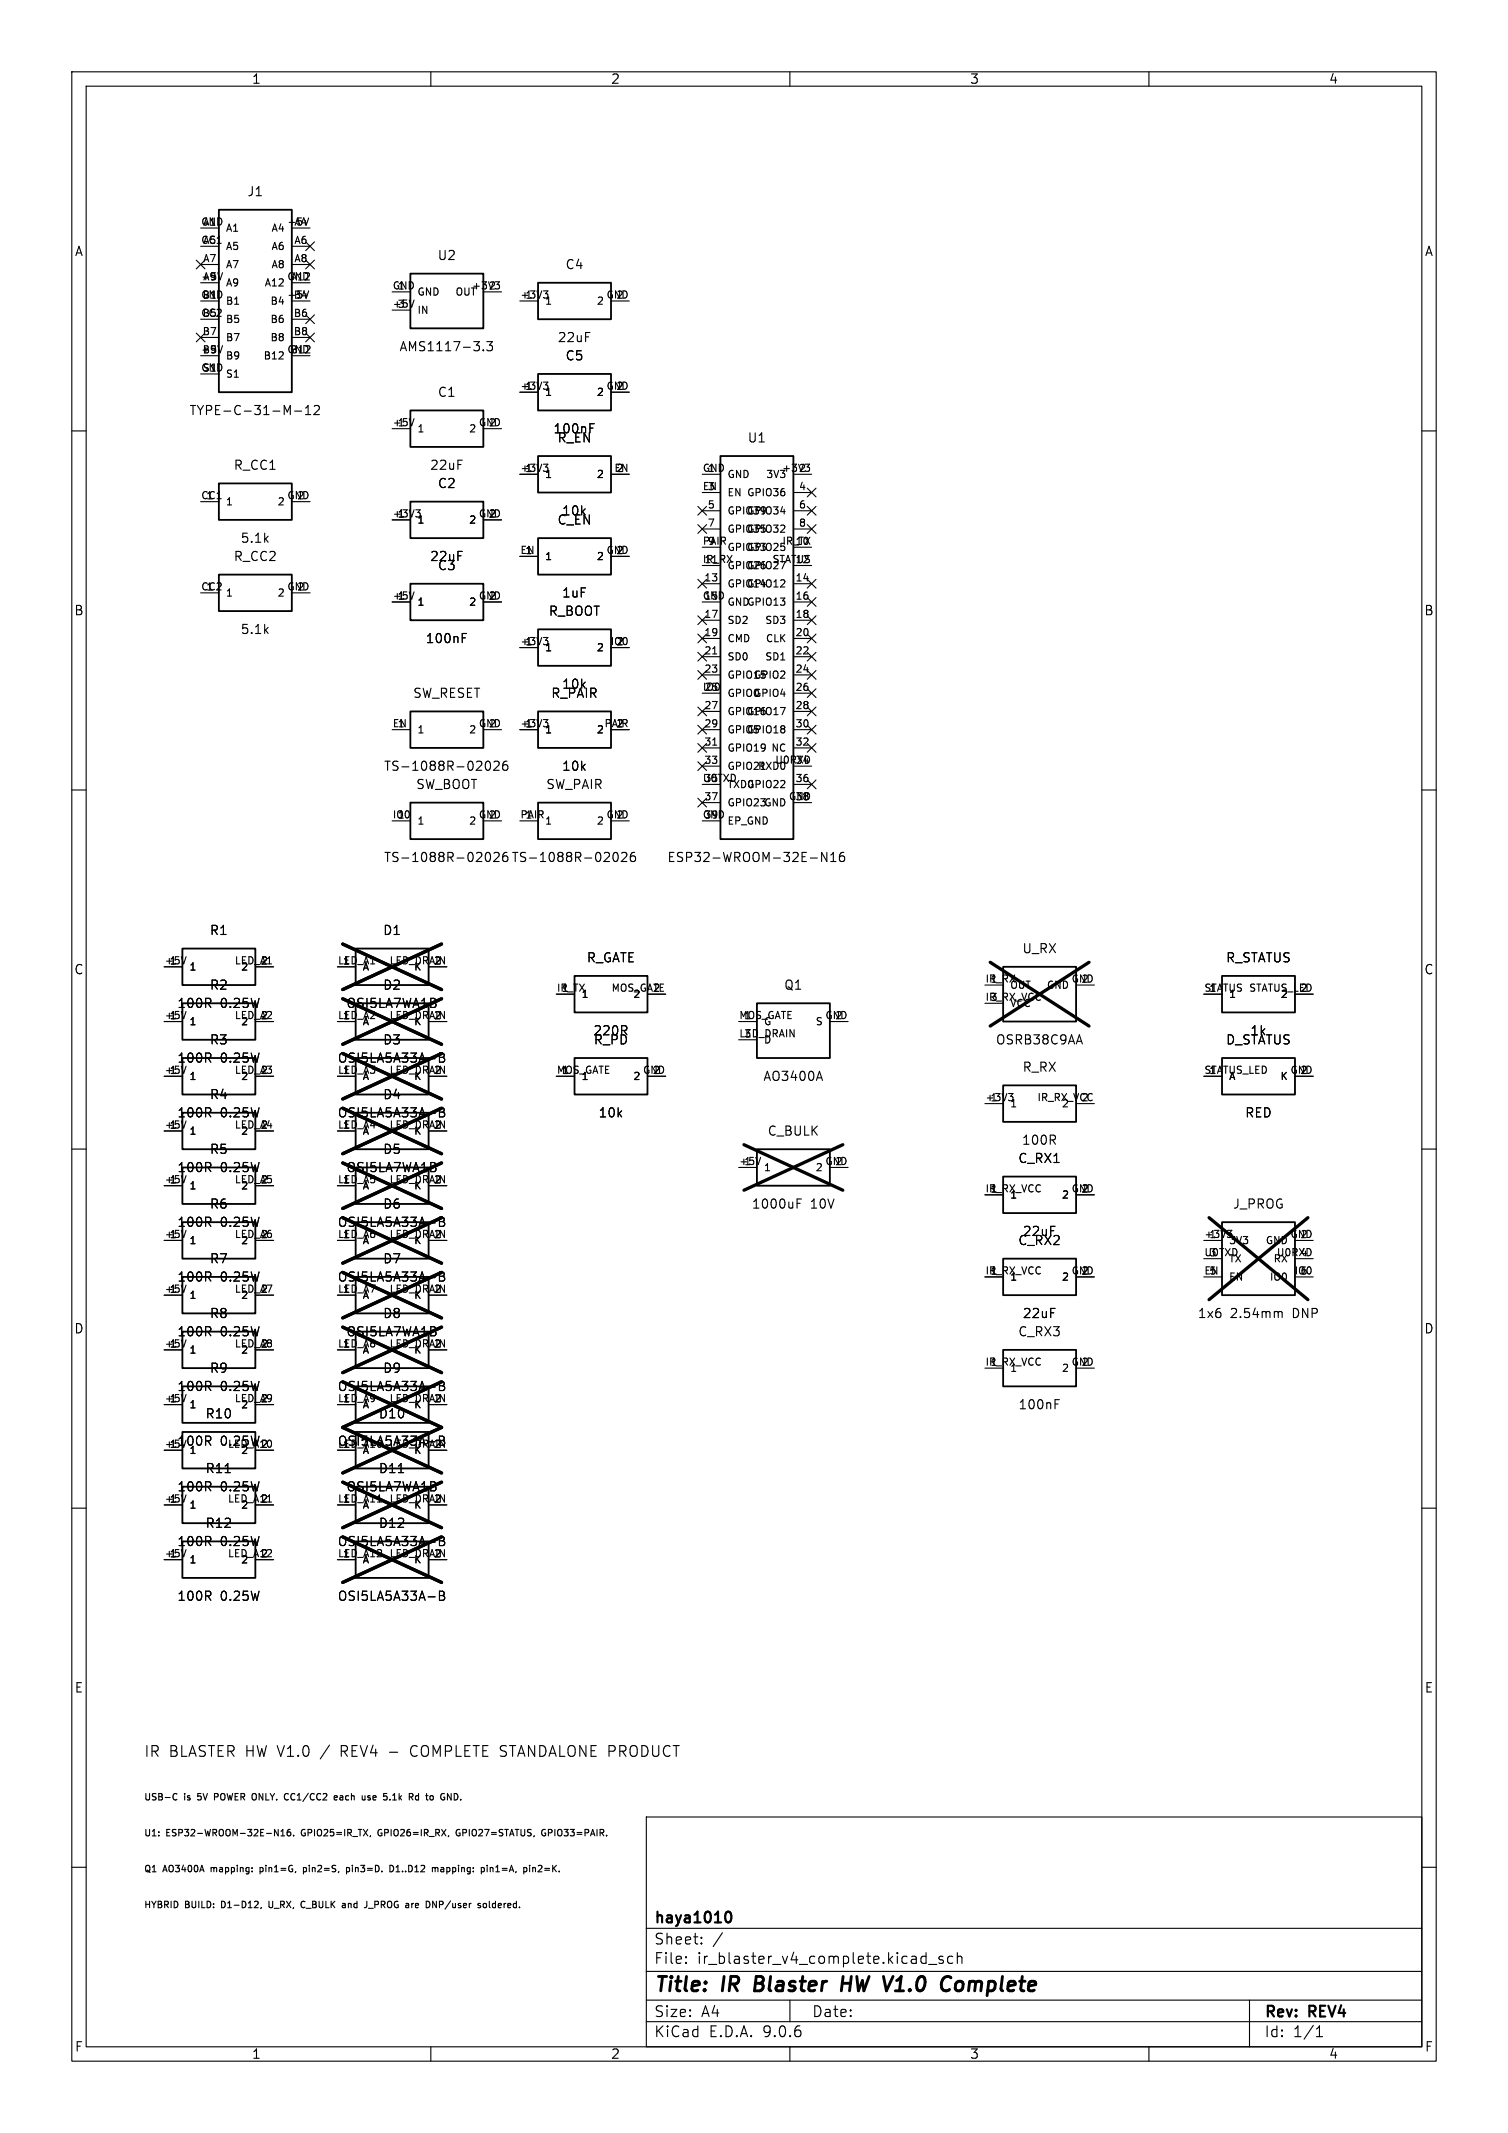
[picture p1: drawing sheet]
<svg xmlns="http://www.w3.org/2000/svg" width="210mm" height="297mm" viewBox="0 0 210 297" stroke-linecap="round" stroke-linejoin="round" font-family="sans-serif">
<g fill="none" stroke="#000" stroke-width=".15">
<path d="M10 10h190v277h-190zM12 12h186v273h-186zM60 10v2M110 10v2M160 10v2M27.3 36.2l1.2 1.2M27.9 31.8h2.6M27.9 34.3h2.6M27.9 36.8h2.6M27.9 39.4h2.6M28.5 36.2l-1.2 1.2M30.3 38l.4 1 .3-1"/>
<path d="M40.3 31h.7M40.6 31.8h2.6M40.6 34.3h2.6M40.6 36.8h2.6M40.6 39.4h2.6M42.6 36.2l1.2 1.2M42.6 33.7l1.2 1.2M43.8 36.2l-1.2 1.2M43.8 33.7l-1.2 1.2M68.9 39.2h.7l-.4 .4 .3 .1 .1 .3-.2 .2h-.3M27.3 46.4l1.2 1.2M27.9 41.9h2.6"/>
<path d="M27.9 44.5h2.6M27.9 47h2.6M27.9 49.5h2.6M27.9 52.1h2.6M28.5 46.4l-1.2 1.2M30.3 48.1l.4 1 .3-1M40.3 41.1h.7M40.6 41.9h2.6M40.6 44.5h2.6M40.6 47h2.6M40.6 49.5h2.6M41 57.2h1"/>
<path d="M42.5 57.7h.8M42.5 56.8l.4-.3v1.2M42.6 46.4l1.2 1.2M42.6 43.8l1.2 1.3M43 40.5l-.3 1M43.8 56.6l.1-.1h.3l.2 .1 .1 .2-.1 .2-.7 .7h.8M43.8 46.4l-1.2 1.2M43.8 43.8l-1.2 1.3M54.6 59.7h2.5M54.6 40.6h2.5M54.6 43.2h2.5M57.7 58.3l-.4 1"/>
<path d="M57.7 41.8l-.4 1M67.3 48.7v.1M67.3 59.7h2.5M67.3 40.6h2.5M67.8 47.6h.8l-.4 .5 .3 .1v.5l-.2 .1h-.3l-.2-.1M72.4 54.6h2.5M72.4 41.9h2.5M75.7 53.2h.6l-.3 .4M75.7 40.5h.6l-.3 .4M76.1 40.9l.2 .2v.2M76.1 53.6l.2 .2v.2M82.2 59.6h.4"/>
<path d="M82.2 59h.6M85.1 54.6h2.5M85.1 41.9h2.5M10 60h2M27.9 69.9h2.6M40.6 69.9h2.6M54.6 72.4h2.5M57.9 71h.6l-.3 .4M58.3 71.4l.2 .2v.2M67.3 72.4h2.5M72.4 66h2.5M72.4 77.5h2.5"/>
<path d="M75.7 64.6h.6l-.3 .4M76.1 65l.2 .2v.2M85.1 66h2.5M85.1 77.5h2.5M97.2 70.5l1.2 1.2M97.2 73.1l1.2 1.2M97.8 66h2.5M97.8 68.6h2.5M97.8 71.1h2.5M97.8 73.7h2.5M97.8 76.2h2.5M97.8 78.7h2.5"/>
<path d="M98.4 70.5l-1.2 1.2M98.4 73.1l-1.2 1.2M110.5 66h2.5M110.5 68.6h2.5M110.5 71.1h2.5M110.5 73.7h2.5M110.5 76.2h2.5M110.5 78.7h2.5M112.1 64.6h.6l-.3 .4 .3 .1v.3l-.2 .2h-.2M112.4 73.1l1.2 1.2M112.4 68l1.2 1.2M112.4 70.5l1.2 1.2"/>
<path d="M113.6 73.1l-1.2 1.2M113.6 70.5l-1.2 1.2M113.6 68l-1.2 1.2M198 60h2M27.9 82.6h2.6M40.6 82.6h2.6M54.6 83.8h2.5M57.7 82.4l-.4 1M64.4 88.8h.4M64.4 88.2h.6M67.3 83.8h2.5M72.4 90.2h2.5"/>
<path d="M75.7 88.8h.6l-.3 .3M76.1 89.1l.2 .2v.3M85.1 90.2h2.5M97.2 80.7l1.2 1.2M97.2 85.8l1.2 1.2M97.2 98.5l1.2 1.2M97.2 93.4l1.2 1.2M97.2 90.8l1.2 1.2M97.2 88.3l1.2 1.2M97.8 81.3h2.5M97.8 83.8h2.5M97.8 86.4h2.5"/>
<path d="M97.8 88.9h2.5M97.8 91.4h2.5M97.8 94h2.5M97.8 96.5h2.5M97.8 99.1h2.5M98.4 88.3l-1.2 1.2M98.4 80.7l-1.2 1.2M98.4 85.8l-1.2 1.2M98.4 98.5l-1.2 1.2M98.4 93.4l-1.2 1.2M98.4 90.8l-1.2 1.2M99.3 91.1h.5"/>
<path d="M110.5 81.3h2.5M110.5 83.8h2.5M110.5 86.4h2.5M110.5 88.9h2.5M110.5 91.4h2.5M110.5 94h2.5M110.5 96.5h2.5M110.5 99.1h2.5M112.4 98.5l1.2 1.2M112.4 95.9l1.2 1.2M112.4 93.4l1.2 1.2M112.4 90.8l1.2 1.2"/>
<path d="M112.4 88.3l1.2 1.2M112.4 85.8l1.2 1.2M112.4 83.2l1.2 1.2M112.4 80.7l1.2 1.2M113.6 95.9l-1.2 1.2M113.6 90.8l-1.2 1.2M113.6 88.3l-1.2 1.2M113.6 85.8l-1.2 1.2M113.6 83.2l-1.2 1.2M113.6 98.5l-1.2 1.2M113.6 93.4l-1.2 1.2M113.6 80.7l-1.2 1.2"/>
<path d="M10 110h2M54.6 101.6h2.5M54.6 114.3h2.5M67.3 101.6h2.5M67.3 114.3h2.5M67.8 118.8l.2-.1a.79 .79 0 0 1 0 1.3h-.1a.84 .84 0 0 1-.1-1.2zM67.8 106.1l.2-.1a.79 .79 0 0 1 0 1.3h-.1a.84 .84 0 0 1-.1-1.2zM68.8 118.8l.2-.1h.3l.2 .1v.3v.1l-.8 .8h.8M68.8 106.1l.2-.1h.3l.2 .1v.3v.1l-.8 .8h.8M70.6 118.7a.5 .5 0 0 0-.6 .5l.1 .6 .1 .2 .4-.1M70.6 119.2h-.4l-.2 .2M70.6 106a.5 .5 0 0 0-.6 .5v.5l.1 .2 .4 .1 .2-.2v-.4l-.1-.2h-.4l-.2 .2"/>
<path d="M72.4 101.6h2.5M72.4 114.3h2.5M75.7 100.2h.6l-.3 .4M76.1 100.6l.2 .2v.2M85.1 101.6h2.5M85.1 114.3h2.5M85.5 118.8l.3-.1a.79 .79 0 0 1 0 1.3h-.1a.84 .84 0 0 1-.2-1.2zM86.6 118.8l.2-.1h.3l.1 .1 .1 .3-.1 .1-.7 .8h.8M88.4 118.7a.5 .5 0 0 0-.6 .5v.5l.1 .2 .4 .1 .1-.2 .1-.4-.1-.2h-.4l-.2 .2M97.2 111.2l1.2 1.2M97.2 106.1l1.2 1.2M97.2 103.5l1.2 1.2"/>
<path d="M97.2 101l1.2 1.2M97.8 101.6h2.5M97.8 104.1h2.5M97.8 106.7h2.5M97.8 109.2h2.5M97.8 111.8h2.5M97.8 114.3h2.5M98.4 111.2l-1.2 1.2M98.4 106.1l-1.2 1.2M98.4 103.5l-1.2 1.2M98.4 101l-1.2 1.2M99.3 103.8h.5"/>
<path d="M110.5 101.6h2.5M110.5 104.1h2.5M110.5 106.7h2.5M110.5 109.2h2.5M110.5 111.8h2.5M112.4 108.6l1.2 1.2M112.4 103.5l1.2 1.2M112.4 101l1.2 1.2M113.6 108.6l-1.2 1.2M113.6 103.5l-1.2 1.2M113.6 101l-1.2 1.2M115.1 118.7v1.3l-.7-1.3v1.3"/>
<path d="M115.7 120h.7M115.7 119.1l.4-.4v1.3M117.5 118.7a.5 .5 0 0 0-.6 .5v.5l.1 .2 .4 .1 .2-.2v-.4l-.1-.2h-.4l-.2 .2M198 110h2M22.9 134.6h2.5M25.9 133.2l-.3 1M35.6 134.6h2.5M47 134.6h2.5M59.7 134.6h2.5M77.5 138.4h2.5M90.2 138.4h2.5M137.2 137.2h2.5"/>
<path d="M137.2 139.7h2.5M149.9 137.2h2.5M167.6 138.4h2.6M180.3 138.4h2.6M10 160h2M22.9 149.9h2.5M22.9 142.2h2.5M22.9 157.5h2.5M25.9 140.8l-.3 1M25.9 148.5l-.3 1M25.9 156.1l-.3 1M35.6 149.9h2.5"/>
<path d="M35.6 142.2h2.5M35.6 157.5h2.5M47 149.9h2.5M47 142.2h2.5M47 157.5h2.5M59.7 149.9h2.5M59.7 142.2h2.5M59.7 157.5h2.5M61.2 146.6h.4l.2 .2 .1 .2-.3 .2a.34 .34 0 0 1 .3 .3 .34 .34 0 0 1-.2 .4h-.5zM61.2 154.2h.4l.2 .2 .1 .2-.3 .3a.34 .34 0 0 1 .3 .3 .34 .34 0 0 1-.2 .3h-.5zM61.2 154.9h.4M61.2 147.2h.4"/>
<path d="M77.5 149.9h2.5M90.2 149.9h2.5M102.9 142.2h2.5M102.9 144.8h2.5M114.1 149.2l.4 1.2M115.6 142.2h2.5M137.2 153.7h2.5M140.5 152.3h.6l-.4 .3M140.9 152.6l.2 .2v.3M149.9 153.7h2.5M167.6 149.9h2.6M180.3 149.9h2.6"/>
<path d="M198 160h2M22.9 172.7h2.5M22.9 165.1h2.5M25.9 163.7l-.3 1M25.9 171.3l-.3 1M25.9 178.9l-.3 1M35.6 172.7h2.5M35.6 165.1h2.5M47 172.7h2.5M47 165.1h2.5M59.7 172.7h2.5M59.7 165.1h2.5"/>
<path d="M61.2 169.5h.4l.2 .1 .1 .3-.3 .2a.34 .34 0 0 1 .3 .3 .34 .34 0 0 1-.2 .4h-.5zM61.2 177.1h.4l.2 .1 .1 .3-.3 .2a.34 .34 0 0 1 .3 .3 .34 .34 0 0 1-.2 .4h-.5zM61.2 177.7h.4M61.2 170.1h.4M102.9 162.6h2.5M105.9 161.2l-.3 1M111 167.6h.4M111 166.9h.6M115.6 162.6h2.5M137.2 177.8h2.5M137.2 166.4h2.5M149.9 177.8h2.5"/>
<path d="M149.9 166.4h2.5M167.6 177.8h2.6M167.6 172.7h2.6M167.6 175.3h2.6M170.9 171.3h.6l-.3 .4M171.4 171.7l.1 .2v.2M180.3 177.8h2.6M180.3 172.7h2.6M180.3 175.3h2.6M22.9 180.3h2.5M22.9 188h2.5M22.9 195.6h2.5"/>
<path d="M25.9 186.6l-.3 1M25.9 194.2l-.3 1M35.6 180.3h2.5M35.6 188h2.5M35.6 195.6h2.5M47 180.3h2.5M47 188h2.5M47 195.6h2.5M59.7 180.3h2.5M59.7 188h2.5M59.7 195.6h2.5M61.2 192.3h.4l.2 .2 .1 .2-.3 .3a.34 .34 0 0 1 .3 .3 .34 .34 0 0 1-.2 .3h-.5z"/>
<path d="M61.2 193h.4M137.2 190.5h2.5M146.9 195.5h.5M146.9 194.9h.6M149.9 190.5h2.5M178.2 182.6l.3 .1 .1 .1v.7M10 210h2M22.9 201.9h2.5M22.9 209.6h2.5M22.9 217.2h2.5M25.9 215.8l-.3 1M25.9 208.1l-.3 1"/>
<path d="M31.4 205h.7M35.6 201.9h2.5M35.6 209.6h2.5M35.6 217.2h2.5M37.2 209.1h.6M47 209.6h2.5M47 217.2h2.5M55.5 205h.7M59.7 201.9h2.5M59.7 209.6h2.5M59.7 217.2h2.5M61.2 213.9h.4l.2 .2 .1 .2-.3 .2a.34 .34 0 0 1 .3 .4 .34 .34 0 0 1-.2 .3h-.5z"/>
<path d="M61.2 214.5h.4M61.9 200.2l-.3-.2h-.4v1.2M198 210h2M61.2 221.6h.4l.2 .1 .1 .2-.3 .3a.34 .34 0 0 1 .3 .3 .34 .34 0 0 1-.2 .3h-.5zM61.2 222.2h.4M24.3 249.8h.3M24.6 250.5l-.3 .1M29.9 250.2h.3M30.2 249.7h-.3v.9M38.2 254.7l.5 .9v-.9M39.1 255.6h.5M39.1 255l.3-.3v.9"/>
<path d="M40 249.7l.2 .1M40.2 250.5l-.2 .1M40.4 254.7l-.2 .1-.2 .1v.6l.2 .1 .3-.1v-.3l-.1-.1h-.2l-.2 .1M40.9 255.5v.1M46.5 250.3l.5-.1-.1-.1-.2-.1-.2 .2 .1 .4h.3M47.6 250l-.2 .1M47.7 250.3h-.3l-.1 .1 .1 .2h.3M51.6 250.1l-.3-.1-.1 .2 .1 .1 .3 .1v.2h-.4M52.9 254.7a.48 .48 0 0 0-.3 .5 .48 .48 0 0 0 .3 .4M54.3 259.7a.45 .45 0 0 1 .5 .5 .45 .45 0 0 1-.5 .4zM54.7 250.6h.5M54.7 250l.2-.3v.9"/>
<path d="M55.3 259.9l-.1 .1M57.3 243.3a1.04 1.04 0 0 0 0 1M58 250l.3 .1M58.3 250.6h-.3M58.3 249.7v.9M61.5 249.9l-.1 .2 .1 .4M63.3 249.7l.3 .1 .2 .3M63.8 250.2l-.2 .4h-.3M63.9 255.2h.2M64 254.8a.42 .42 0 0 0-.5 .4 .42 .42 0 0 0 .5 .4M67.8 259.7v.1M73.8 259.7v.1"/>
<path d="M75.9 254.8a.42 .42 0 0 0-.5 .4 .42 .42 0 0 0 .5 .4l.1-.4h-.2M90 253h108v32h-108zM10 260h2M35.1 260.5v.1M35.1 260.1v.1M36.2 260v.9M36.2 260.6h.3M36.4 265.6l-.1 .2M36.5 260l-.3 .1M37.5 264.7v.8v.1h.3M42 265.4l.1 .2h.3M42.3 260.1l.2-.1 .2 .2"/>
<path d="M42.3 260v.9M42.4 264.8h-.3l-.1 .1M42.7 260.5l-.2 .1h-.2M48 265.1l.1 .5M48.1 265.6h-.1M48.1 265.2l-.1 .1M48.3 260.1l.2-.1 .2 .2-.1 .4h-.3M48.3 260v.9M51.3 265.7h.7M55.2 260.6h.5M57.5 265h.1M60.3 264.7l.5 .9v-.9"/>
<path d="M60.6 260.2l.1-.2 .2 .1 .1 .5M61.5 260l-.1 .1M61.5 260.3l-.1 .1 .1 .2M67.3 260l.2 .2v.3l-.2 .1M67.3 265.1l.2-.1 .2 .1 .1 .4-.1 .1-.4-.1zM67.8 260v.6M68.1 264.7v.8l.2 .1M68.3 260v.6M68.6 260.1h-.3M73.8 260v.6M74.2 260.1h.3l.1 .5M74.2 260v.6"/>
<path d="M90 278.5h108M90 274.5h108M90 268.5h108M95.5 273.2l.1 .1-.1 .1M95.5 273.2v.1v.1M95.5 272.5v.1M95.5 273.2v.2M95.5 272.5h.1l-.1 .1M97.7 270.5l.1 .1-.1 .1M97.7 270.5l-.1 .1 .1 .1M97.7 269.8v.1M97.7 270.5v.2"/>
<path d="M97.7 269.8h.1l-.1 .1M97.7 269.8h-.1l.1 .1M100.6 269.1l-1.3 1.9M110 278.5v3M129.3 273.5h1.2M131.3 272.5l-.3-.1-.2 .2v.2l.5 .2 .1 .1-.1 .2-.1 .1-.4-.1M132.7 272.5l-.4-.1-.3 .3v.4l.1 .2 .2 .1 .4-.1M133.3 272.5a.37 .37 0 0 1 .7 .1v.8M133.3 271.9v1.5M174 278.5v6.5M198 260h2M60 285v2"/>
<path d="M90 281.5h108M110 285v2M160 285v2M183.3 283.6h.9M183.3 282.5l.5-.4v1.5"/>
</g>
<path d="M105.3 275.2l-.2 2h.7M117.3 276.2h1.1M117.4 275.2l-.2 2M132.4 275.3v.1M133.8 275.9a.62 .62 0 0 0-.7 .4l-.1 .5 .1 .2a.52 .52 0 0 0 .7 .1" fill="none" stroke="#000" stroke-width=".4"/>
<path d="M101.1 266.5v-.2a.36 .36 0 0 1 .4-.1 .36 .36 0 0 1 .3 .3 .77 .77 0 0 1-.5 1.2l-.2-.3" fill="none" stroke="#000" stroke-width=".3"/>
<g fill="none" stroke="#000" stroke-width=".25">
<path d="M30.5 29.2h10.1v25.4h-10.1zM57.1 38.1h10.2v7.6h-10.2zM74.9 39.4h10.2v5.1h-10.2zM57.1 57.2h10.2v5h-10.2zM74.9 52.1h10.2v5.1h-10.2zM30.5 67.3h10.1v5.1h-10.1zM57.1 69.9h10.2v5h-10.2zM74.9 63.5h10.2v5.1h-10.2zM74.9 74.9h10.2v5.1h-10.2zM100.3 63.5h10.2v53.3h-10.2zM30.5 80h10.1v5.1h-10.1zM57.1 81.3h10.2v5.1h-10.2z"/>
<path d="M57.1 99.1h10.2v5h-10.2zM74.9 99.1h10.2v5h-10.2zM74.9 87.6h10.2v5.1h-10.2zM57.1 111.8h10.2v5h-10.2zM74.9 111.8h10.2v5h-10.2zM25.4 139.7h10.2v5.1h-10.2zM25.4 132.1h10.2v5.1h-10.2zM49.5 139.7h10.2v5.1h-10.2zM49.5 132.1h10.2v5.1h-10.2zM80 135.9h10.2v5.1h-10.2zM105.4 139.7h10.2v7.6h-10.2zM139.7 134.6h10.2v7.6h-10.2z"/>
<path d="M170.2 135.9h10.1v5.1h-10.1zM25.4 147.3h10.2v5.1h-10.2zM25.4 154.9h10.2v5.1h-10.2zM49.5 154.9h10.2v5.1h-10.2zM49.5 147.3h10.2v5.1h-10.2zM80 147.3h10.2v5.1h-10.2zM139.7 151.1h10.2v5.1h-10.2zM170.2 147.3h10.1v5.1h-10.1zM25.4 177.8h10.2v5.1h-10.2zM25.4 170.2h10.2v5.1h-10.2zM25.4 162.6h10.2v5h-10.2zM49.5 177.8h10.2v5.1h-10.2z"/>
<path d="M49.5 170.2h10.2v5.1h-10.2zM49.5 162.6h10.2v5h-10.2zM105.4 160h10.2v5.1h-10.2zM139.7 175.3h10.2v5h-10.2zM139.7 163.8h10.2v5.1h-10.2zM170.2 170.2h10.1v10.1h-10.1zM25.4 185.4h10.2v5.1h-10.2zM25.4 193h10.2v5.1h-10.2zM25.4 199.4h10.2v5.1h-10.2zM49.5 185.4h10.2v5.1h-10.2zM49.5 193h10.2v5.1h-10.2zM49.5 199.4h10.2v5.1h-10.2z"/>
<path d="M139.7 188h10.2v5h-10.2zM25.4 207h10.2v5.1h-10.2zM25.4 214.6h10.2v5.1h-10.2zM49.5 207h10.2v5.1h-10.2zM49.5 214.6h10.2v5.1h-10.2z"/>
</g>
<g fill="none" stroke="#000" stroke-width=".46">
<path d="M47.7 139.1l13.8 6.3M47.7 131.5l13.8 6.3M61.5 139.1l-13.8 6.3M61.5 131.5l-13.8 6.3M137.9 134l13.8 8.9M151.7 134l-13.8 8.9M47.7 154.3l13.8 6.3M47.7 146.7l13.8 6.3M61.5 154.3l-13.8 6.3M61.5 146.7l-13.8 6.3M103.6 159.4l13.8 6.3M117.4 159.4l-13.8 6.3"/>
<path d="M47.7 177.2l13.8 6.3M47.7 169.6l13.8 6.3M47.7 161.9l13.8 6.4M61.5 177.2l-13.8 6.3M61.5 169.6l-13.8 6.3M61.5 161.9l-13.8 6.4M168.4 169.6l13.7 11.4M182.1 169.6l-13.7 11.4M47.7 184.8l13.8 6.3M47.7 192.4l13.8 6.3-13.8 6.4M61.5 184.8l-13.8 6.3M61.5 192.4l-13.8 6.3 13.8 6.4"/>
<path d="M47.7 206.4l13.8 6.3M47.7 214l13.8 6.3M61.5 206.4l-13.8 6.3M61.5 214l-13.8 6.3"/>
</g>
<g font-size="2.8">
<text x="91" y="277.9">Title:</text>
<text x="100.7" y="277.9">IR</text>
<text x="105.9" y="277.9">Blaster</text>
<text x="118.8" y="277.9">HW V1.0</text>
<text x="134.3" y="277.9">Complete</text>
</g>
<g font-size="2.1">
<text x="20" y="244.7">IR BLASTER HW V1.0</text>
<text x="45" y="244.7">/</text>
<text x="47.9" y="244.7">REV4 -</text>
<text x="57.9" y="244.7">COMPLETE STANDALONE PRODUCT</text>
<text x="91" y="268.2">haya1010</text>
<text x="91" y="273.7">File:</text>
<text x="91" y="271">Sheet:</text>
<text x="97.1" y="273.7">ir_blaster_v4_complete.kicad_sch</text>
<text x="91" y="281.1">Size:</text>
<text x="97.7" y="281.1">A4</text>
<text x="113" y="281.1">Date:</text>
<text x="176" y="281.3">Rev:</text>
<text x="182.4" y="281.3">REV4</text>
<text x="91" y="283.9">KiCad</text>
<text x="98.7" y="283.9">E.D.A.</text>
<text x="106.3" y="283.9">9.0.6</text>
<text x="176" y="283.9">Id:</text>
<text x="180.1" y="283.9">1/1</text>
</g>
<g font-size="1.8">
<text x="35" y="11.9">1</text>
<text x="85" y="11.9">2</text>
<text x="135" y="11.9">3</text>
<text x="185" y="11.9">4</text>
<text x="34.4" y="27.5">J1</text>
<text x="10.3" y="35.9">A</text>
<text x="198.4" y="35.9">A</text>
<text x="60.9" y="36.4">U2</text>
<text x="78.7" y="37.7">C4</text>
<text x="77.6" y="47.9">22uF</text>
<text x="55.5" y="49.1">AMS1117-3.3</text>
<text x="78.7" y="50.4">C5</text>
<text x="26.3" y="58">TYPE-C-31-M-12</text>
<text x="60.9" y="55.5">C1</text>
<text x="32.5" y="65.6">R_CC1</text>
<text x="59.8" y="65.6">22uF</text>
<text x="77" y="60.6">100nF</text>
<text x="77.5" y="61.8">R_EN</text>
<text x="104" y="61.8">U1</text>
<text x="60.9" y="68.2">C2</text>
<text x="78.2" y="72">10k</text>
<text x="33.4" y="75.8">5.1k</text>
<text x="77.5" y="73.3">C_EN</text>
<text x="32.5" y="78.3">R_CC2</text>
<text x="59.8" y="78.3">22uF</text>
<text x="60.9" y="79.6">C3</text>
<text x="78.2" y="83.4">1uF</text>
<text x="10.3" y="85.9">B</text>
<text x="33.4" y="88.5">5.1k</text>
<text x="59.2" y="89.8">100nF</text>
<text x="76.3" y="86">R_BOOT</text>
<text x="198.3" y="85.9">B</text>
<text x="57.4" y="97.4">SW_RESET</text>
<text x="76.7" y="97.4">R_PAIR</text>
<text x="78.2" y="96.1">10k</text>
<text x="53.4" y="107.5">TS-1088R-02026</text>
<text x="78.2" y="107.5">10k</text>
<text x="57.9" y="110.1">SW_BOOT</text>
<text x="76" y="110.1">SW_PAIR</text>
<text x="53.4" y="120.2">TS-1088R-02026</text>
<text x="71.2" y="120.2">TS-1088R-02026</text>
<text x="92.9" y="120.2">ESP32-WROOM-32E-N16</text>
<text x="29.1" y="130.4">R1</text>
<text x="53.3" y="130.4">D1</text>
<text x="10.3" y="135.9">C</text>
<text x="81.6" y="134.2">R_GATE</text>
<text x="142.3" y="132.9">U_RX</text>
<text x="170.7" y="134.2">R_STATUS</text>
<text x="198.3" y="135.9">C</text>
<text x="24.6" y="140.6">100R</text>
<text x="29.1" y="138">R2</text>
<text x="30.7" y="140.6">0.25W</text>
<text x="48.2" y="140.6">OSI5LA7WA1B</text>
<text x="53.3" y="138">D2</text>
<text x="109.1" y="138">Q1</text>
<text x="24.6" y="148.2">100R</text>
<text x="29.1" y="145.6">R3</text>
<text x="30.7" y="148.2">0.25W</text>
<text x="46.9" y="148.2">OSI5LA5A33A-B</text>
<text x="53.3" y="145.6">D3</text>
<text x="82.5" y="144.4">220R</text>
<text x="82.6" y="145.6">R_PD</text>
<text x="138.6" y="145.6">OSRB38C9AA</text>
<text x="142.3" y="149.5">R_RX</text>
<text x="170.7" y="145.6">D_STATUS</text>
<text x="174" y="144.4">1k</text>
<text x="24.6" y="155.8">100R</text>
<text x="29.1" y="153.3">R4</text>
<text x="30.7" y="155.8">0.25W</text>
<text x="46.9" y="155.8">OSI5LA5A33A-B</text>
<text x="53.3" y="153.3">D4</text>
<text x="83.3" y="155.8">10k</text>
<text x="106.2" y="150.7">AO3400A</text>
<text x="173.3" y="155.8">RED</text>
<text x="29.1" y="160.9">R5</text>
<text x="53.3" y="160.9">D5</text>
<text x="106.8" y="158.3">C_BULK</text>
<text x="142.2" y="159.6">100R</text>
<text x="24.6" y="163.4">100R</text>
<text x="30.7" y="163.4">0.25W</text>
<text x="48.2" y="163.4">OSI5LA7WA1B</text>
<text x="141.7" y="162.2">C_RX1</text>
<text x="24.6" y="171">100R</text>
<text x="29.1" y="168.5">R6</text>
<text x="30.7" y="171">0.25W</text>
<text x="46.9" y="171">OSI5LA5A33A-B</text>
<text x="53.3" y="168.5">D6</text>
<text x="104.6" y="168.5">1000uF</text>
<text x="112.9" y="168.5">10V</text>
<text x="141.7" y="173.6">C_RX2</text>
<text x="142.4" y="172.3">22uF</text>
<text x="171.6" y="168.5">J_PROG</text>
<text x="24.6" y="178.7">100R</text>
<text x="29.1" y="176.1">R7</text>
<text x="30.7" y="178.7">0.25W</text>
<text x="46.9" y="178.7">OSI5LA5A33A-B</text>
<text x="53.3" y="176.1">D7</text>
<text x="10.3" y="185.9">D</text>
<text x="29.1" y="183.7">R8</text>
<text x="53.3" y="183.7">D8</text>
<text x="142.4" y="183.7">22uF</text>
<text x="166.7" y="183.7">1x6</text>
<text x="171.3" y="183.7">2.54mm</text>
<text x="180.1" y="183.7">DNP</text>
<text x="198.3" y="185.9">D</text>
<text x="24.6" y="186.3">100R</text>
<text x="29.1" y="191.4">R9</text>
<text x="30.7" y="186.3">0.25W</text>
<text x="48.2" y="186.3">OSI5LA7WA1B</text>
<text x="53.3" y="191.4">D9</text>
<text x="141.7" y="186.3">C_RX3</text>
<text x="24.6" y="193.9">100R</text>
<text x="28.5" y="197.7">R10</text>
<text x="30.7" y="193.9">0.25W</text>
<text x="46.9" y="193.9">OSI5LA5A33A-B</text>
<text x="52.7" y="197.7">D10</text>
<text x="141.7" y="196.4">100nF</text>
<text x="24.6" y="201.5">100R</text>
<text x="30.7" y="201.5">0.25W</text>
<text x="46.9" y="201.5">OSI5LA5A33A-B</text>
<text x="24.6" y="207.9">100R</text>
<text x="28.5" y="205.3">R11</text>
<text x="30.7" y="207.9">0.25W</text>
<text x="48.2" y="207.9">OSI5LA7WA1B</text>
<text x="52.7" y="205.3">D11</text>
<text x="24.6" y="215.5">100R</text>
<text x="28.5" y="213">R12</text>
<text x="30.7" y="215.5">0.25W</text>
<text x="46.9" y="215.5">OSI5LA5A33A-B</text>
<text x="52.7" y="213">D12</text>
<text x="24.6" y="223.1">100R</text>
<text x="30.7" y="223.1">0.25W</text>
<text x="46.9" y="223.1">OSI5LA5A33A-B</text>
<text x="10.3" y="235.9">E</text>
<text x="198.3" y="235.9">E</text>
<text x="10.3" y="285.9">F</text>
<text x="35" y="286.9">1</text>
<text x="85" y="286.9">2</text>
<text x="135" y="286.9">3</text>
<text x="185" y="286.9">4</text>
<text x="198.4" y="285.9">F</text>
</g>
<g font-size="1.4">
<text x="27.9" y="31.5">GND</text>
<text x="27.9" y="34">CC1</text>
<text x="28.2" y="31.5">A1</text>
<text x="28.2" y="34">A5</text>
<text x="31.4" y="32.5">A1</text>
<text x="31.4" y="35">A5</text>
<text x="37.7" y="32.5">A4</text>
<text x="37.7" y="35">A6</text>
<text x="40.9" y="31.5">A4</text>
<text x="40.9" y="34">A6</text>
<text x="27.9" y="41.6">GND</text>
<text x="28.1" y="41.7">B1</text>
<text x="28.2" y="36.6">A7</text>
<text x="28.2" y="39.1">A9</text>
<text x="31.4" y="37.6">A7</text>
<text x="31.4" y="40.1">A9</text>
<text x="36.7" y="40.1">A12</text>
<text x="37.7" y="37.6">A8</text>
<text x="40.4" y="39.1">A12</text>
<text x="40.8" y="41.7">B4</text>
<text x="40.9" y="36.6">A8</text>
<text x="54.6" y="40.4">GND</text>
<text x="55.3" y="40.4">1</text>
<text x="58" y="41.4">GND</text>
<text x="63.3" y="41.4">OUT</text>
<text x="65.6" y="40.4">+3V3</text>
<text x="68" y="40.4">2</text>
<text x="72.4" y="41.6">+3V3</text>
<text x="73.1" y="41.7">1</text>
<text x="84.3" y="41.6">GND</text>
<text x="85.8" y="41.7">2</text>
<text x="27.9" y="44.2">CC2</text>
<text x="28.1" y="44.2">B5</text>
<text x="28.1" y="46.7">B7</text>
<text x="31.4" y="42.6">B1</text>
<text x="31.4" y="45.2">B5</text>
<text x="31.4" y="47.7">B7</text>
<text x="37.5" y="42.6">B4</text>
<text x="37.5" y="45.2">B6</text>
<text x="37.5" y="47.7">B8</text>
<text x="40.8" y="44.2">B6</text>
<text x="40.8" y="46.7">B8</text>
<text x="54.6" y="42.9">+5V</text>
<text x="55.3" y="42.9">3</text>
<text x="58" y="43.9">IN</text>
<text x="75.8" y="42.6">1</text>
<text x="83" y="42.6">2</text>
<text x="27.9" y="51.8">GND</text>
<text x="28.1" y="49.3">B9</text>
<text x="28.1" y="51.8">S1</text>
<text x="31.4" y="50.3">B9</text>
<text x="31.4" y="52.8">S1</text>
<text x="36.6" y="50.3">B12</text>
<text x="40.3" y="49.3">B12</text>
<text x="54.6" y="59.4">+5V</text>
<text x="55.3" y="59.4">1</text>
<text x="66.5" y="59.4">GND</text>
<text x="68" y="59.4">2</text>
<text x="72.4" y="54.3">+3V3</text>
<text x="73.1" y="54.4">1</text>
<text x="75.8" y="55.3">1</text>
<text x="83" y="55.3">2</text>
<text x="84.3" y="54.3">GND</text>
<text x="85.8" y="54.4">2</text>
<text x="58" y="60.4">1</text>
<text x="65.2" y="60.4">2</text>
<text x="72.4" y="65.8">+3V3</text>
<text x="73.1" y="65.8">1</text>
<text x="85.4" y="65.8">EN</text>
<text x="85.8" y="65.8">2</text>
<text x="97.8" y="65.8">GND</text>
<text x="98.5" y="65.8">1</text>
<text x="108.8" y="65.8">+3V3</text>
<text x="111.2" y="65.8">2</text>
<text x="27.9" y="69.6">CC1</text>
<text x="28.6" y="69.6">1</text>
<text x="31.4" y="70.6">1</text>
<text x="38.5" y="70.6">2</text>
<text x="39.9" y="69.6">GND</text>
<text x="41.3" y="69.6">2</text>
<text x="75.8" y="66.8">1</text>
<text x="83" y="66.8">2</text>
<text x="98.5" y="68.3">3</text>
<text x="98.5" y="70.9">5</text>
<text x="101.2" y="66.8">GND</text>
<text x="101.2" y="69.3">EN GPIO36</text>
<text x="101.2" y="71.8">GPIO39</text>
<text x="103.9" y="71.8">GPIO34</text>
<text x="106.6" y="66.8">3V3</text>
<text x="111.2" y="68.3">4</text>
<text x="111.2" y="70.9">6</text>
<text x="54.6" y="72.1">+3V3</text>
<text x="55.3" y="72.1">1</text>
<text x="58" y="73.1">1</text>
<text x="65.2" y="73.1">2</text>
<text x="66.5" y="72.1">GND</text>
<text x="68" y="72.1">2</text>
<text x="72.4" y="77.2">EN</text>
<text x="73.1" y="77.2">1</text>
<text x="84.3" y="77.2">GND</text>
<text x="85.8" y="77.2">2</text>
<text x="97.8" y="75.9">PAIR</text>
<text x="98.5" y="73.4">7</text>
<text x="98.5" y="75.9">9</text>
<text x="101.2" y="74.4">GPIO35</text>
<text x="101.2" y="76.9">GPIO33</text>
<text x="103.9" y="74.4">GPIO32</text>
<text x="103.9" y="76.9">GPIO25</text>
<text x="108.8" y="75.9">IR_TX</text>
<text x="110.7" y="75.9">10</text>
<text x="111.2" y="73.4">8</text>
<text x="27.9" y="82.3">CC2</text>
<text x="28.6" y="82.3">1</text>
<text x="31.4" y="83.3">1</text>
<text x="38.5" y="83.3">2</text>
<text x="39.9" y="82.3">GND</text>
<text x="41.3" y="82.3">2</text>
<text x="54.6" y="83.5">+5V</text>
<text x="55.3" y="83.6">1</text>
<text x="66.5" y="83.5">GND</text>
<text x="68" y="83.6">2</text>
<text x="75.8" y="78.2">1</text>
<text x="83" y="78.2">2</text>
<text x="97.8" y="83.5">GND</text>
<text x="97.8" y="78.5">IR_RX</text>
<text x="98" y="78.5">11</text>
<text x="98" y="81">13</text>
<text x="98" y="83.6">15</text>
<text x="101.2" y="79.5">GPIO26</text>
<text x="101.2" y="82">GPIO14</text>
<text x="103.9" y="79.5">GPIO27</text>
<text x="103.9" y="82">GPIO12</text>
<text x="107.4" y="78.5">STATUS</text>
<text x="110.7" y="78.5">12</text>
<text x="110.7" y="81">14</text>
<text x="110.7" y="83.6">16</text>
<text x="58" y="84.5">1</text>
<text x="65.2" y="84.5">2</text>
<text x="72.4" y="89.9">+3V3</text>
<text x="73.1" y="89.9">1</text>
<text x="84.9" y="89.9">IO0</text>
<text x="85.8" y="89.9">2</text>
<text x="98" y="86.1">17</text>
<text x="98" y="88.6">19</text>
<text x="101.2" y="84.5">GNDGPIO13</text>
<text x="101.2" y="87.1">SD2</text>
<text x="101.2" y="89.6">CMD</text>
<text x="106.4" y="87.1">SD3</text>
<text x="106.5" y="89.6">CLK</text>
<text x="110.7" y="86.1">18</text>
<text x="110.7" y="88.6">20</text>
<text x="75.8" y="90.9">1</text>
<text x="83" y="90.9">2</text>
<text x="98" y="91.2">21</text>
<text x="98" y="93.7">23</text>
<text x="101.2" y="92.2">SD0</text>
<text x="101.2" y="94.7">GPIO15</text>
<text x="104.9" y="94.7">GPIO2</text>
<text x="106.4" y="92.2">SD1</text>
<text x="110.7" y="91.2">22</text>
<text x="110.7" y="93.7">24</text>
<text x="54.6" y="101.3">EN</text>
<text x="55.3" y="101.3">1</text>
<text x="66.5" y="101.3">GND</text>
<text x="68" y="101.3">2</text>
<text x="72.4" y="101.3">+3V3</text>
<text x="73.1" y="101.3">1</text>
<text x="84" y="101.3">PAIR</text>
<text x="85.8" y="101.3">2</text>
<text x="97.8" y="96.2">IO0</text>
<text x="98" y="96.3">25</text>
<text x="98" y="98.8">27</text>
<text x="98" y="101.3">29</text>
<text x="101.2" y="97.2">GPIO0</text>
<text x="101.2" y="99.8">GPIO16</text>
<text x="103.9" y="99.8">GPIO17</text>
<text x="104.9" y="97.2">GPIO4</text>
<text x="110.7" y="96.3">26</text>
<text x="110.7" y="98.8">28</text>
<text x="110.7" y="101.3">30</text>
<text x="58" y="102.3">1</text>
<text x="65.2" y="102.3">2</text>
<text x="75.8" y="102.3">1</text>
<text x="83" y="102.3">2</text>
<text x="98" y="103.9">31</text>
<text x="98" y="106.4">33</text>
<text x="101.2" y="102.3">GPIO5</text>
<text x="101.2" y="104.9">GPIO19</text>
<text x="101.2" y="107.4">GPIO21</text>
<text x="103.9" y="102.3">GPIO18</text>
<text x="105.4" y="107.4">RXD0</text>
<text x="107.3" y="104.9">NC</text>
<text x="107.8" y="106.4">U0RXD</text>
<text x="110.7" y="103.9">32</text>
<text x="110.7" y="106.4">34</text>
<text x="97.8" y="108.9">U0TXD</text>
<text x="98" y="109">35</text>
<text x="98" y="111.5">37</text>
<text x="101.2" y="109.9">TXD0</text>
<text x="101.2" y="112.5">GPIO23GND</text>
<text x="103.9" y="109.9">GPIO22</text>
<text x="109.7" y="111.5">GND</text>
<text x="110.7" y="109">36</text>
<text x="110.7" y="111.5">38</text>
<text x="54.6" y="114">IO0</text>
<text x="55.3" y="114">1</text>
<text x="58" y="115">1</text>
<text x="65.2" y="115">2</text>
<text x="66.5" y="114">GND</text>
<text x="68" y="114">2</text>
<text x="72.4" y="114">PAIR</text>
<text x="73.1" y="114">1</text>
<text x="75.8" y="115">1</text>
<text x="83" y="115">2</text>
<text x="84.3" y="114">GND</text>
<text x="85.8" y="114">2</text>
<text x="97.8" y="114">GND</text>
<text x="98" y="114">39</text>
<text x="101.2" y="115">EP_GND</text>
<text x="22.9" y="134.3">+5V</text>
<text x="23.5" y="134.4">1</text>
<text x="26.3" y="135.3">1</text>
<text x="32.6" y="134.3">LED_A1</text>
<text x="33.5" y="135.3">2</text>
<text x="36.2" y="134.4">2</text>
<text x="47" y="134.3">LED_A1</text>
<text x="47.7" y="134.4">1</text>
<text x="50.4" y="135.3">A</text>
<text x="54.1" y="134.3">LED_DRAIN</text>
<text x="57.5" y="135.3">K</text>
<text x="60.4" y="134.4">2</text>
<text x="137.2" y="136.9">IR_RX</text>
<text x="137.8" y="136.9">1</text>
<text x="140.6" y="137.9">OUT</text>
<text x="145.7" y="137.9">GND</text>
<text x="149.1" y="136.9">GND</text>
<text x="150.5" y="136.9">2</text>
<text x="22.9" y="142">+5V</text>
<text x="23.5" y="142">1</text>
<text x="26.3" y="143">1</text>
<text x="32.6" y="142">LED_A2</text>
<text x="33.5" y="143">2</text>
<text x="36.2" y="142">2</text>
<text x="47" y="142">LED_A2</text>
<text x="47.7" y="142">1</text>
<text x="50.4" y="143">A</text>
<text x="54.1" y="142">LED_DRAIN</text>
<text x="57.5" y="143">K</text>
<text x="60.4" y="142">2</text>
<text x="77.5" y="138.2">IR_TX</text>
<text x="78.1" y="138.2">1</text>
<text x="80.9" y="139.2">1</text>
<text x="85" y="138.2">MOS_GATE</text>
<text x="88.1" y="139.2">2</text>
<text x="90.8" y="138.2">2</text>
<text x="102.9" y="142">MOS_GATE</text>
<text x="103.5" y="142">1</text>
<text x="106.3" y="143">G</text>
<text x="113.5" y="143">S</text>
<text x="114.8" y="142">GND</text>
<text x="116.2" y="142">2</text>
<text x="137.2" y="139.4">IR_RX_VCC</text>
<text x="137.8" y="139.4">3</text>
<text x="140.6" y="140.4">VCC</text>
<text x="167.6" y="138.2">STATUS STATUS_LED</text>
<text x="168.3" y="138.2">1</text>
<text x="171.1" y="139.2">1</text>
<text x="178.2" y="139.2">2</text>
<text x="181" y="138.2">2</text>
<text x="22.9" y="149.6">+5V</text>
<text x="23.5" y="149.6">1</text>
<text x="32.6" y="149.6">LED_A3</text>
<text x="36.2" y="149.6">2</text>
<text x="47" y="149.6">LED_A3</text>
<text x="47.7" y="149.6">1</text>
<text x="54.1" y="149.6">LED_DRAIN</text>
<text x="60.4" y="149.6">2</text>
<text x="77.5" y="149.6">MOS_GATE</text>
<text x="78.1" y="149.6">1</text>
<text x="89.4" y="149.6">GND</text>
<text x="90.8" y="149.6">2</text>
<text x="102.9" y="144.5">LED_DRAIN</text>
<text x="103.5" y="144.5">3</text>
<text x="106.3" y="145.5">D</text>
<text x="167.6" y="149.6">STATUS_LED</text>
<text x="168.3" y="149.6">1</text>
<text x="179.6" y="149.6">GND</text>
<text x="181" y="149.6">2</text>
<text x="26.3" y="150.6">1</text>
<text x="33.5" y="150.6">2</text>
<text x="50.4" y="150.6">A</text>
<text x="57.5" y="150.6">K</text>
<text x="80.9" y="150.6">1</text>
<text x="88.1" y="150.6">2</text>
<text x="137.2" y="153.4">+3V3</text>
<text x="137.8" y="153.4">1</text>
<text x="140.6" y="154.4">1</text>
<text x="144.3" y="153.4">IR_RX_VCC</text>
<text x="147.8" y="154.4">2</text>
<text x="150.5" y="153.4">2</text>
<text x="171.1" y="150.6">A</text>
<text x="178.2" y="150.6">K</text>
<text x="22.9" y="157.2">+5V</text>
<text x="23.5" y="157.2">1</text>
<text x="26.3" y="158.2">1</text>
<text x="32.6" y="157.2">LED_A4</text>
<text x="33.5" y="158.2">2</text>
<text x="36.2" y="157.2">2</text>
<text x="47" y="157.2">LED_A4</text>
<text x="47.7" y="157.2">1</text>
<text x="50.4" y="158.2">A</text>
<text x="54.1" y="157.2">LED_DRAIN</text>
<text x="57.5" y="158.2">K</text>
<text x="60.4" y="157.2">2</text>
<text x="22.9" y="164.8">+5V</text>
<text x="23.5" y="164.8">1</text>
<text x="26.3" y="165.8">1</text>
<text x="32.6" y="164.8">LED_A5</text>
<text x="33.5" y="165.8">2</text>
<text x="36.2" y="164.8">2</text>
<text x="47" y="164.8">LED_A5</text>
<text x="47.7" y="164.8">1</text>
<text x="50.4" y="165.8">A</text>
<text x="54.1" y="164.8">LED_DRAIN</text>
<text x="57.5" y="165.8">K</text>
<text x="60.4" y="164.8">2</text>
<text x="102.9" y="162.3">+5V</text>
<text x="103.5" y="162.3">1</text>
<text x="106.3" y="163.3">1</text>
<text x="113.5" y="163.3">2</text>
<text x="114.8" y="162.3">GND</text>
<text x="116.2" y="162.3">2</text>
<text x="137.2" y="166.1">IR_RX_VCC</text>
<text x="137.8" y="166.1">1</text>
<text x="140.6" y="167.1">1</text>
<text x="147.8" y="167.1">2</text>
<text x="149.1" y="166.1">GND</text>
<text x="150.5" y="166.1">2</text>
<text x="22.9" y="172.4">+5V</text>
<text x="23.5" y="172.5">1</text>
<text x="26.3" y="173.4">1</text>
<text x="32.6" y="172.4">LED_A6</text>
<text x="33.5" y="173.4">2</text>
<text x="36.2" y="172.5">2</text>
<text x="47" y="172.4">LED_A6</text>
<text x="47.7" y="172.5">1</text>
<text x="50.4" y="173.4">A</text>
<text x="54.1" y="172.4">LED_DRAIN</text>
<text x="57.5" y="173.4">K</text>
<text x="60.4" y="172.5">2</text>
<text x="167.6" y="172.4">+3V3</text>
<text x="168.3" y="172.5">1</text>
<text x="171.1" y="173.4">3V3</text>
<text x="176.1" y="173.4">GND</text>
<text x="179.6" y="172.4">GND</text>
<text x="181" y="172.5">2</text>
<text x="137.2" y="177.5">IR_RX_VCC</text>
<text x="137.8" y="177.5">1</text>
<text x="140.6" y="178.5">1</text>
<text x="147.8" y="178.5">2</text>
<text x="149.1" y="177.5">GND</text>
<text x="150.5" y="177.5">2</text>
<text x="167.6" y="175">U0TXD</text>
<text x="168.3" y="175">3</text>
<text x="168.3" y="177.5">5</text>
<text x="171.1" y="176">TX</text>
<text x="171.1" y="178.5">EN</text>
<text x="176.7" y="178.5">IO0</text>
<text x="177.2" y="176">RX</text>
<text x="177.7" y="175">U0RXD</text>
<text x="180.1" y="177.5">IO0</text>
<text x="181" y="175">4</text>
<text x="181" y="177.5">6</text>
<text x="22.9" y="180.1">+5V</text>
<text x="23.5" y="180.1">1</text>
<text x="26.3" y="181.1">1</text>
<text x="32.6" y="180.1">LED_A7</text>
<text x="33.5" y="181.1">2</text>
<text x="36.2" y="180.1">2</text>
<text x="47" y="180.1">LED_A7</text>
<text x="47.7" y="180.1">1</text>
<text x="50.4" y="181.1">A</text>
<text x="54.1" y="180.1">LED_DRAIN</text>
<text x="57.5" y="181.1">K</text>
<text x="60.4" y="180.1">2</text>
<text x="22.9" y="187.7">+5V</text>
<text x="23.5" y="187.7">1</text>
<text x="26.3" y="188.7">1</text>
<text x="32.6" y="187.7">LED_A8</text>
<text x="33.5" y="188.7">2</text>
<text x="36.2" y="187.7">2</text>
<text x="47" y="187.7">LED_A8</text>
<text x="47.7" y="187.7">1</text>
<text x="50.4" y="188.7">A</text>
<text x="54.1" y="187.7">LED_DRAIN</text>
<text x="57.5" y="188.7">K</text>
<text x="60.4" y="187.7">2</text>
<text x="137.2" y="190.2">IR_RX_VCC</text>
<text x="137.8" y="190.2">1</text>
<text x="140.6" y="191.2">1</text>
<text x="147.8" y="191.2">2</text>
<text x="149.1" y="190.2">GND</text>
<text x="150.5" y="190.2">2</text>
<text x="22.9" y="195.3">+5V</text>
<text x="23.5" y="195.3">1</text>
<text x="26.3" y="196.3">1</text>
<text x="32.6" y="195.3">LED_A9</text>
<text x="33.5" y="196.3">2</text>
<text x="36.2" y="195.3">2</text>
<text x="47" y="195.3">LED_A9</text>
<text x="47.7" y="195.3">1</text>
<text x="50.4" y="196.3">A</text>
<text x="54.1" y="195.3">LED_DRAIN</text>
<text x="57.5" y="196.3">K</text>
<text x="60.4" y="195.3">2</text>
<text x="22.9" y="201.7">+5V</text>
<text x="23.5" y="201.7">1</text>
<text x="26.3" y="202.7">1</text>
<text x="31.6" y="201.7">LED_A10</text>
<text x="33.5" y="202.7">2</text>
<text x="36.2" y="201.7">2</text>
<text x="47" y="201.7">LED_A10</text>
<text x="47.7" y="201.7">1</text>
<text x="50.4" y="202.7">A</text>
<text x="54.1" y="201.7">LED_DRAIN</text>
<text x="57.5" y="202.7">K</text>
<text x="60.4" y="201.7">2</text>
<text x="22.9" y="209.3">+5V</text>
<text x="23.5" y="209.3">1</text>
<text x="31.6" y="209.3">LED_A11</text>
<text x="36.2" y="209.3">2</text>
<text x="47" y="209.3">LED_A11</text>
<text x="47.7" y="209.3">1</text>
<text x="54.1" y="209.3">LED_DRAIN</text>
<text x="60.4" y="209.3">2</text>
<text x="26.3" y="210.3">1</text>
<text x="33.5" y="210.3">2</text>
<text x="50.4" y="210.3">A</text>
<text x="57.5" y="210.3">K</text>
<text x="22.9" y="216.9">+5V</text>
<text x="23.5" y="216.9">1</text>
<text x="26.3" y="217.9">1</text>
<text x="31.6" y="216.9">LED_A12</text>
<text x="33.5" y="217.9">2</text>
<text x="36.2" y="216.9">2</text>
<text x="47" y="216.9">LED_A12</text>
<text x="47.7" y="216.9">1</text>
<text x="50.4" y="217.9">A</text>
<text x="54.1" y="216.9">LED_DRAIN</text>
<text x="57.5" y="217.9">K</text>
<text x="60.4" y="216.9">2</text>
</g>
<g font-size="1.3">
<text x="20" y="250.7">USB-C</text>
<text x="25.7" y="250.7">is</text>
<text x="27.8" y="250.7">5V</text>
<text x="30.4" y="250.7">POWER ONLY.</text>
<text x="40.7" y="250.7">CC1/CC2</text>
<text x="47.9" y="250.7">each</text>
<text x="52.1" y="250.7">use</text>
<text x="55.3" y="250.7">5.1k</text>
<text x="59.2" y="250.7">Rd</text>
<text x="61.9" y="250.7">to</text>
<text x="64.1" y="250.7">GND.</text>
<text x="20" y="255.8">U1:</text>
<text x="23.2" y="255.8">ESP32-WROOM-32E-N16.</text>
<text x="42.2" y="255.8">GPIO25=IR_TX,</text>
<text x="53.2" y="255.8">GPIO26=IR_RX,</text>
<text x="64.4" y="255.8">GPIO27=STATUS,</text>
<text x="76.5" y="255.8">GPIO33=PAIR.</text>
<text x="20" y="260.7">Q1</text>
<text x="22.8" y="260.7">AO3400A</text>
<text x="29.6" y="260.7">mapping:</text>
<text x="36.7" y="260.7">pin1=G,</text>
<text x="43.1" y="260.7">pin2=S,</text>
<text x="49.3" y="260.7">pin3=D.</text>
<text x="55.6" y="260.7">D1..D12</text>
<text x="61.8" y="260.7">mapping:</text>
<text x="68.9" y="260.7">pin1=A,</text>
<text x="75.1" y="260.7">pin2=K.</text>
<text x="20" y="265.7">HYBRID</text>
<text x="25.8" y="265.7">BUILD:</text>
<text x="31.1" y="265.7">D1-D12,</text>
<text x="38" y="265.7">U_RX,</text>
<text x="42.8" y="265.7">C_BULK</text>
<text x="48.8" y="265.7">and</text>
<text x="52.2" y="265.7">J_PROG</text>
<text x="58.2" y="265.7">are</text>
<text x="61.3" y="265.7">DNP/user</text>
<text x="68.8" y="265.7">soldered.</text>
</g>
</svg>
